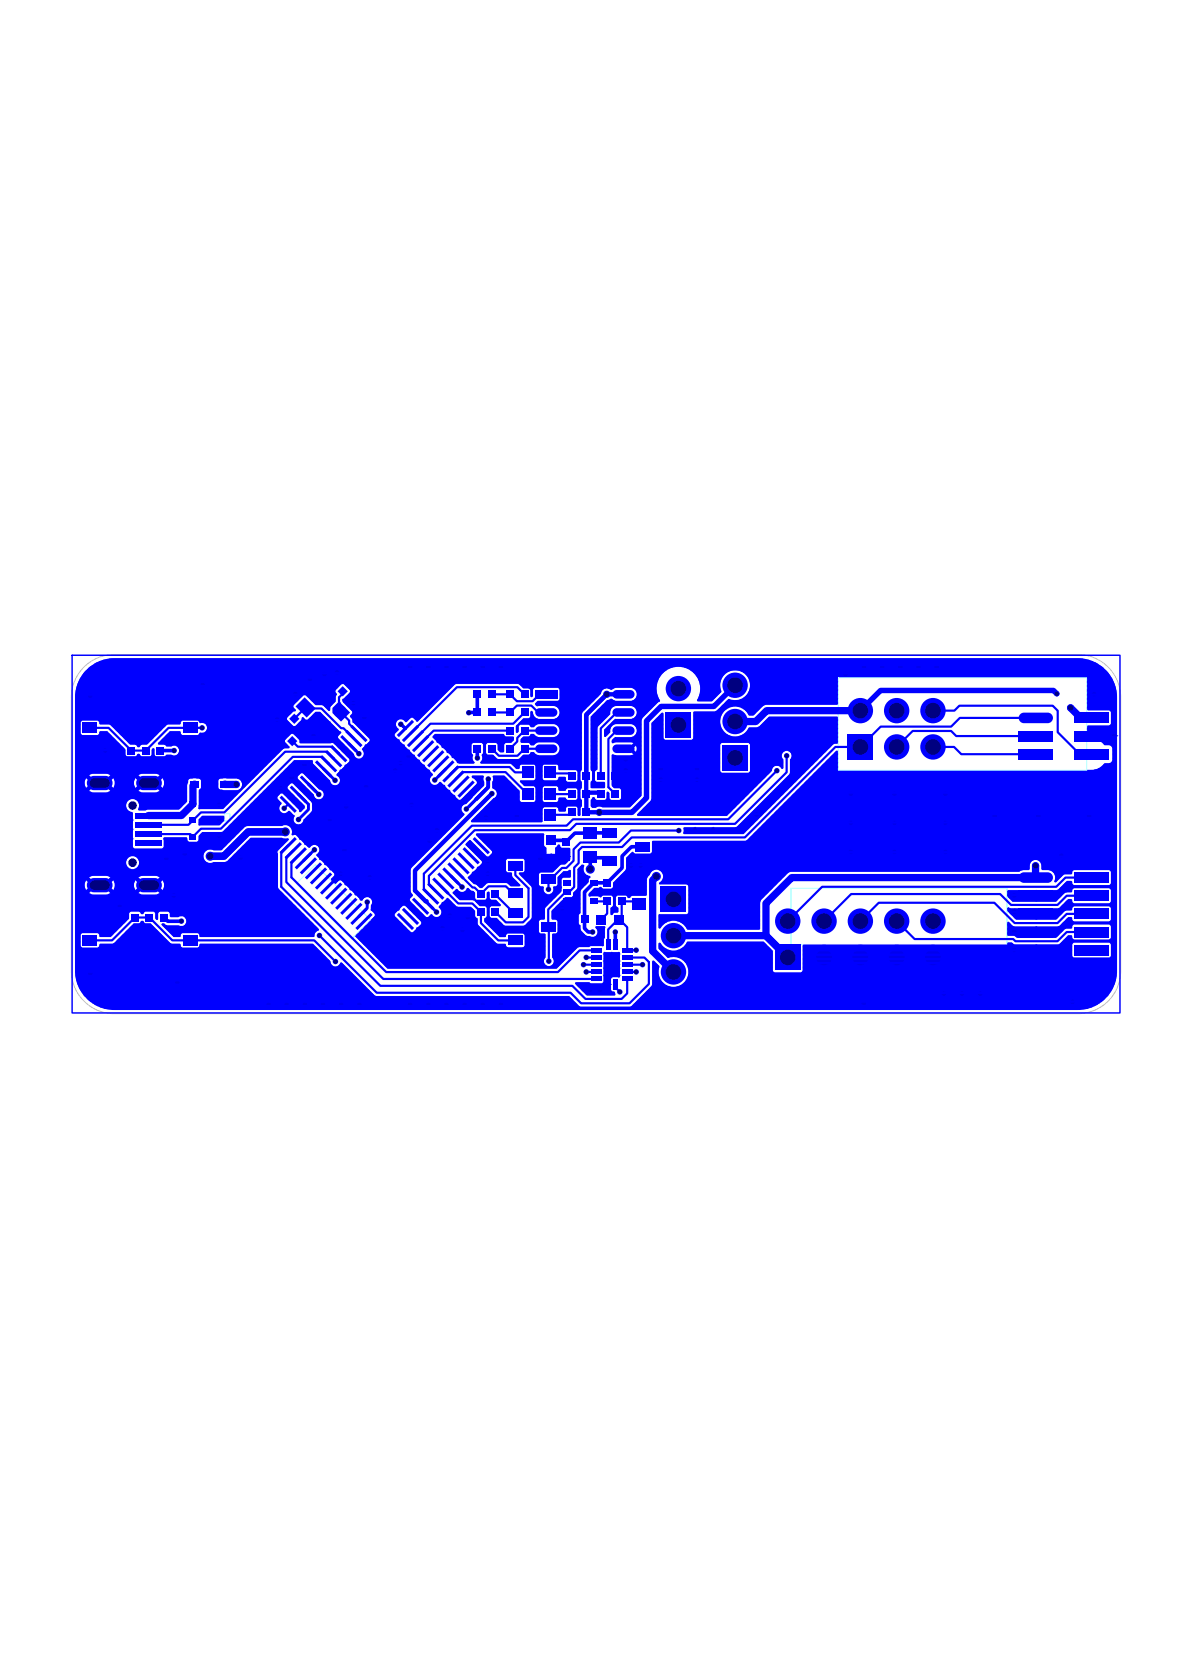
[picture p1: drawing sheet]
<svg xmlns="http://www.w3.org/2000/svg" width="210mm" height="297mm" viewBox="0 0 210 297" stroke-linecap="round" stroke-linejoin="round" font-family="sans-serif">
<path d="M15.3 118.4a7.6 7.6 0 0 1 5-1.9h171.4a7.6 7.6 0 0 1 7.7 7.6v48.7a7.6 7.6 0 0 1-7.7 7.6h-171.4a7.6 7.6 0 0 1-7.6-7.6v-48.7a7.6 7.6 0 0 1 2.6-5.7z" fill="none" stroke="#c0c0c0" stroke-width=".18"/>
<path d="M92 128.9l-.3 .4 .1 1 .1 .2 .4-.3v-.8a.27 .27 0 0 0 .1-.4 .27 .27 0 0 0-.4-.1zM107.4 169.5l-.1 5.3-.3 .2h-1.8l-.4-.2h-2.3l-.2 .3 2.1 2.1h4.9a.45 .45 0 0 0 .1-.5 .45 .45 0 0 0-.5-.3l-.2-.3v-2l.4-.2h.7a.39 .39 0 0 0 .5-.1 .39 .39 0 0 0 0-.5v-3.6a.31 .31 0 0 0-.1-.3 .31 .31 0 0 0-.4 .1zM35.4 145.8l-.1 .7a.29 .29 0 0 0 0 .4 .29 .29 0 0 0 .4 0h3.3l.9-.9v-.6l-.2-.2h-3.6zM15.1 119.5a7 7 0 0 0-1.8 4.6v48.7a7 7 0 0 0 7 7h171.4a7 7 0 0 0 7-7v-48.7a7 7 0 0 0-7-7h-171.4a7 7 0 0 0-5.2 2.4zM15.5 138.2l.4-.3a5.8 5.8 0 0 1 3.3-.1 1.66 1.66 0 0 1 1.2 1.8 1.66 1.66 0 0 1-1.6 1.4h-2.1a1.66 1.66 0 0 1-1.5-1 1.66 1.66 0 0 1 .3-1.8zM15.5 156.4l.4-.3a5.8 5.8 0 0 1 3.3-.2 1.66 1.66 0 0 1 1.2 1.9 1.66 1.66 0 0 1-1.6 1.4h-2.1a1.66 1.66 0 0 1-1.5-1 1.66 1.66 0 0 1 .3-1.8zM24.3 138.2l.4-.3a5.8 5.8 0 0 1 3.3-.1 1.66 1.66 0 0 1 1.2 1.8 1.66 1.66 0 0 1-1.7 1.4h-2a1.66 1.66 0 0 1-1.5-1 1.66 1.66 0 0 1 .3-1.8zM14.4 128.5l.3-.2h2.6a.54 .54 0 0 1 .4 .6l1.9 .1 3.5 3.5h.9l.3 .2a.35 .35 0 0 0 .3 .3 .35 .35 0 0 0 .4-.3l.3-.2h.9l3.5-3.5h2.2l.2-.2a.41 .41 0 0 1 .4-.5h2.6l.3 .1 .1 .2a1.22 1.22 0 0 1 1.3 .9 .98 .98 0 0 1-1.3 .9l-.1 .3-.3 .1h-2.6a.54 .54 0 0 1-.4-.6l-1.9-.1-2.1 2.2 .1 .2h1l.5 .4h.7a.9 .9 0 0 1 1.2 .1 .9 .9 0 0 1 0 1.2 .9 .9 0 0 1-1.2 .1h-.7l-.5 .3h-1.5l-.2-.4v-1h-.3l-.2 .2v.8l-.2 .4h-1.5l-.3-.1a.35 .35 0 0 0-.4-.3 .35 .35 0 0 0-.3 .3l-.3 .1h-1.5l-.2-.4v-.9l-3.2-3.1-1.2-.1-.2 .2a.41 .41 0 0 1-.4 .5h-2.8l-.2-.4zM22.4 153.5a1.15 1.15 0 0 1 2.3 0 1.15 1.15 0 0 1-2.3 0zM24.3 156.4l.4-.3a5.8 5.8 0 0 1 3.3-.2 1.66 1.66 0 0 1 1.2 1.9 1.66 1.66 0 0 1-1.7 1.4h-2a1.66 1.66 0 0 1-1.5-1 1.66 1.66 0 0 1 .3-1.8zM39 138.6l.8-.1 2.2 .1a1.03 1.03 0 0 1 1.1 1 1.03 1.03 0 0 1-1.1 1h-2l-.6-.1a.44 .44 0 0 1-.6-.4v-1.1zM53.9 123.8l.4-.1 .2 .1 1.6 1.7 1.4 .1 1 .9h.2l.2-.8 .8-.9a1.15 1.15 0 0 1 .2-1.1v-.2l-.2-.3v-.3l1-1.1 .4-.1 1 1.1 .2 .2-.2 .3-.9 .9a.46 .46 0 0 0-.3 .4 .46 .46 0 0 0 .2 .4l1.5 1.7v.3l-.4 .5a1.33 1.33 0 0 1 .5 1.1l3 3v.4l-.8 .5-.5 .8a1.4 1.4 0 0 1 .1 1.4 .92 .92 0 0 1-1 .2 .92 .92 0 0 1-.6-.8l-2.7-2.8v-.3l.5-.5v-.3l-.4-.2-3.3-3.3h-.9l-1.4 1.4h-.3l-.4-.4a.3 .3 0 0 0-.4 .4l-1 1-.2 .1-.3-.1-.9-.9-.1-.3 .1-.2 .9-1 .5-.2v-.2l-.4-.4v-.3zM22.9 142.4a1.17 1.17 0 0 1 1.5 .2 1.17 1.17 0 0 1 .2 1.4l.2 .2 1.6-.1h5.4l1.5-1.4v-2.9l.1-.5a.6 .6 0 0 1 .2-.6 .6 .6 0 0 1 .7-.1h1.1l.3 .2v.2v1.3l-.3 .4-.1 2.9a.29 .29 0 0 0 0 .4 .29 .29 0 0 0 .4 0l4-.1 10.6-10.5 .3-.2 .9-.1v-.2l-.8-1 .1-.3 1.1-1 .4 .1 .9 .9v.5l.3 .2 5.6-.1 .3 .1 2.7 2.7 .1 .3-.1 .3-.8 .5-.5 .8-.4 .1-.6 .8 .1 .2a.9 .9 0 0 1 .2 1.6 .9 .9 0 0 1-1.4-.7l-3-2.9-.1-.7h-3.3l-12.6 12.6-.4 .2h-3.3l-.7 .6v.7l-.2 .4h-1.4a.57 .57 0 0 1-.4-.7h-4.1l-.2 .2 .1 1.3v.2l-.4 .2h-4.8l-.3-.4 .1-4.6-.1-1.4a1.2 1.2 0 0 1-1.1-.9 1.2 1.2 0 0 1 .4-1.3zM53.1 138.1l.5-.5h.3l2.8 2.8a.92 .92 0 0 1 .9 1 .92 .92 0 0 1-.9 .9 .92 .92 0 0 1-.9-.9l-2.7-2.7-.2-.3zM49.8 141.3l.3-.1 .3 .1 2.7 2.7 .1 .3a.21 .21 0 0 0 .1 .2 .21 .21 0 0 0 .2 0l.7-.6a.47 .47 0 0 0-.2-.7l-2.8-2.9v-.3l.6-.6 .4 .1 3.3 3.5-.1 1.4-1.4 1.4a.91 .91 0 0 1-1.2 .9 .91 .91 0 0 1-.4-1.5l-1-.9a.94 .94 0 0 1-1.5 .2 .94 .94 0 0 1 .2-1.5l-.8-1zM71.6 161.3l.3-.1 .2 .1 2.8 2.8-.1 .4-.7 .6-.1 .2a.96 .96 0 0 1-.8 .6l-3-2.9 .1-.4 .7-.6zM96.7 136.1h2.2l.4 .1 .2 .9h2.8l.4 .2v1.4l-.2 .4h-1.4l-.4-.2a.6 .6 0 0 0-.2-.7h-1l-.1 .1-.1 .4-.4 .2-2.1-.1-.3-.3v-2.1zM96.6 140.1l.3-.2h2a.46 .46 0 0 1 .4 .6l.2 .3h1l.4-.5h1.4l.2 .1 .2 .3v1.3l-.2 .3-1.4 .1-.6-.5h-1l-.2 .2a.46 .46 0 0 1-.4 .6h-2l-.3-.2zM128.2 132.4l.3-.2 4.7 .1 .2 .3v4.7l-.4 .2h-4.7l-.2-.4zM14.4 166.3l.3-.2h2.6l.3 .2 .2 .5h1.9l3.2-3.2 .1-1.1 .4-.2h1.4l.4 .4h.3l.1-.3 .3-.1h1.5l.2 .3v.9l.3 .2 .2-.2 .1-1 .3-.2h1.5l.1 .2 .2 .7 .1 .1 1.3-.1a.89 .89 0 0 1 1.2 .2 .89 .89 0 0 1 0 1.1 .89 .89 0 0 1-1.2 .2h-1.9l-.7-.4-.3 .1-.1 .1 2.2 2.3h1l.2-.2a.41 .41 0 0 1 .4-.5h2.6l.3 .2 .1 .3 .2 .2h20l.3-.2a.94 .94 0 0 1 .7-1v-.3l-7.2-7.3-.1-6.5 1.9-2v-.3l-1.2-.1h-5.5l-4.3 4.2-.5 .1h-1.8a1.21 1.21 0 0 1-1.8-1 1.21 1.21 0 0 1 1.8-1l1.4-.1 4-4 .5-.2 6.2-.1a1.28 1.28 0 0 1 1.5 .2 1.28 1.28 0 0 1 .3 1.4l.8 .1 .5 .7 .8 .6 .1 .3 .8 .6h.2a.89 .89 0 0 1 1.5-.3 .89 .89 0 0 1-.3 1.5v.2l.5 .7 .4 .2 .5 .7 .4 .2 .5 .7 .4 .2 .5 .5v.3l-.7 .7 .1 .2 .7 .6 .8-.6a1.18 1.18 0 0 1 .9 .8l.4 .2 .5 .7 .4 .2 .5 .7 .8 .6a.4 .4 0 0 0 .2 .3 .4 .4 0 0 0 .4 0 .89 .89 0 0 1 1.3-.3 .89 .89 0 0 1 .2 1.3v.8l.6 .6v.4l-3.4 3.4v.3l5.8 5.7h29.9l3.9-3.8h2l.4-.2h2.1l.1-1.1 .2-.4v-2h-1.6l-.1 .2a.9 .9 0 0 1 .2 1.3 .9 .9 0 0 1-1.3 .2l-.5-.1-.9-.9-.2-.9-.3-.4v-1.3l.4-.6v-3.8l1.4-1.6v-.5l.3-.3v-.3a1.28 1.28 0 0 1-1.1-1.8 .33 .33 0 0 0-.2-.2 .33 .33 0 0 0-.4 .1l-.6 .6v3.4l-.7 .9-.1 .6-.3 .2h-1.1l-2.4 2.4 .1 1.5 .8 .1 .2 .4-.1 1.8-.1 .2-.7 .1-.1 .1v4a.91 .91 0 0 1 .1 1.4 .91 .91 0 0 1-1.3 0 .91 .91 0 0 1 0-1.4v-4l-.2-.2h-.6l-.3-.2v-2l.3-.2 .7-.1 .1-2 2.8-2.9 .2-.8-.1-1.5 .4-.2h1.2v-1.3l-.2-.1-.4 .2-.7 .1-1 1-.1 1.4-.7 .3v.2a.88 .88 0 0 1-.9 1.1 .88 .88 0 0 1-.7-1.2l-.1-.1-.6-.1-.2-.2v-2l.3-.2h2.1l1.4-1.3 .9-.2 .8-.8v-2l-1.6-.2-.2-.5h-.2l-.6 .5v1.2h-1.6v-1.1l-.4-.5v-1.9l-.2-.2-11.9 .1v.3l2.7 2.7 .1 .4a.96 .96 0 0 1-.8 .6l-3-2.9-.3 .1-.6 .6 .1 .3 2.8 2.8-.1 .4-.7 .6-.2 .3-.7 .6-.2 .3-.6 .6 .1 .2 1.1 1.1a1.12 1.12 0 0 1 .9 .6h.5l.7-.7 .4-.1h3.1h.3l.5 .5h1.7v-.3l-1.3-1.4-.2-.7h-.6l-.3-.2-.1-1.9 .2-.3 .2-.1 2.7 .1 .2 .3v1.9l-.4 .2h-.4l-.2 .2 2.3 2.4-.1 5.6-1.3 1.2h-3.4l-1.5-1.3h-.8l-.3-.2v-1.7l.3-.2h1.3a.22 .22 0 0 0 .3-.1 .22 .22 0 0 0-.1-.3l-.8-.8h-.7l-.3-.2-.1-1-.1-.2-.4 .2v.8l-.2 .4h-1.7v.1l-.2-.2h.1l-.1-1.2-1.2-.8-.2 .1a.97 .97 0 0 1-.9 .6 .97 .97 0 0 1-.9-.5l-.8 .6v.2l1.3 1.2 2.6 .1v-.1l.9 1.1h.9l.3 .2 .1 1.5-.2 .3-.2 .1-.1 .6 2.7 2.7 1 .1 .2-.1 .1-.3 .3-.2h2.7l.2 .3v1.9l-.4 .2h-2.5l-.3-.1-.1-.5h-.2l-1.4-.1-3.4-3.3v-1.1l-.5-.5v-.9l-.7-.7h-2.4l-1.8-1.6-.6 .6-.4 .2-.6 .7 .1 .2a.92 .92 0 0 1 .1 1.5 .92 .92 0 0 1-1.4-.3l-.7 .5h-.3l-2.9-2.9v-.3l.6-.7-.5-.8 .1-3.8 .2-.3 9.3-9.3-.1-.4a.91 .91 0 0 1-.4-.9 .91 .91 0 0 1 .9-.7l3.1-3.3-.1-1.7h-2v.4l.7 .5 .1 .4-3 3-.3-.1-.6-.8-.7-.5-.2-.4-.7-.5-.2-.4-.8-.6a.91 .91 0 0 1-1.3 .5 .91 .91 0 0 1-.3-1.3l.3-.4-.6-.9-.3-.1-.6-.8-.3-.1-.6-.8-.7-.5-.2-.4-.3-.1-.6-.8-.3-.1-.6-.8-.7-.5-.2-.4-.7-.5-.1-.4 .7-.7v-.3a.92 .92 0 0 1-.2-1.5 .92 .92 0 0 1 1.5 .3l1.1-.8 .3 .1 .5 .6h.3l6.5-6.5 .4-.2h10.9l.9 .8 1 .1 .2 .3v1l.3 .2 .2-.2v-1.1l.2-.3 4.1-.1 .2 .1 .2 .3v1.5l-.2 .4h-3.6l-.6 .6 .4 .4h2.9a1.15 1.15 0 0 1 1.1 1.1 1.15 1.15 0 0 1-1.1 1.2l-2.8-.1a1.6 1.6 0 0 1-.8-1.2l-.2-.2-.2 .1-.1 .8-.2 .4h-1l-1 1.1 .2 .2 1.8-.1a.6 .6 0 0 0 .5 .5 .6 .6 0 0 0 .6-.3l.8-.3h2.4a1.15 1.15 0 0 1 1.1 1.1 1.15 1.15 0 0 1-1.1 1.2h-2.4l-.8-.3a.6 .6 0 0 0-.6-.3 .6 .6 0 0 0-.5 .4l-1 .1-.5 .5v.4l.2 .2 1.3 .1a.6 .6 0 0 0 .5 .4 .6 .6 0 0 0 .6-.3l.8-.3h2.4a1.15 1.15 0 0 1 1.1 1.2 1.15 1.15 0 0 1-1.1 1.1h-2.4l-.8-.3a.6 .6 0 0 0-.6-.3 .6 .6 0 0 0-.5 .5h-1l-.9 .8h-3.5l-.3-.1-.7-.7-1.1-.1-.1-.3v-1.3l.1-.3h1.7l.2 .3 .1 .9 .4 .4h.5l.2-.2v-1.3l.4-.2h.8l.5-.5v-.6l-1.5-.1-.4-.4h-12l-.6 .5v.2l.6 .5 .2 .4 .4 .1 .5 .8 .7 .5 .2 .4 .3 .1 .6 .8 .7 .5 .2 .4 .4 .1h2.5h.2v-.3a1.19 1.19 0 0 1-.3-1.3l-.2-.4v-1.5l.4-.2h1.3l.1 .1 .2 .3v1.3l-.2 .5a1.08 1.08 0 0 1-.3 1.3l.2 .2 5.2 .1 1 .9h.4l.2-.2a.46 .46 0 0 1 .4-.6h2.1l.3 .1v2.5l-.3 .2-2.3-.1-.1 .2 .8 .9h1.6l.3 .2 .1 2.2-.2 .4h-2.5l-.2-.4v-1.5l-2.7-2.8-2 .1-.1 2.1 .1 .2a.89 .89 0 0 1 .7 .8 .89 .89 0 0 1-.7 .9l-3.9 3.9v.3l12.5 .1 .2-.2v-2.1l.2-.4h2.2l.4 .2 .1 .5h1.1a.6 .6 0 0 0 .2-.7l.4-.2 1.5 .1 .2 .3v1.3a.28 .28 0 0 0 .5-.2v-1.1l.2-.5v-.9l-.3-.5v-1.3l.3-.5v-1l-.3-.5v-1.2l.3-.5v-10l.2-.3 3.1-3.1a1.17 1.17 0 0 1 2-.8l.9-.4h2.4a1.15 1.15 0 0 1 1.2 1.2 1.15 1.15 0 0 1-1.2 1.1h-2.4l-1.1-.3-.7 .3-2.8 2.8v9.5l.2 .5v1.2l-.2 .5v.9l.2 .2h2.1l.2-.2v-.9l-1.4-.1h-.2l-.2-.4 .1-1.4 .4-.4v-7.3l.2-.4 2.1-2.1a1.3 1.3 0 0 1 1.1-1.4h2.8a1.15 1.15 0 0 1 .8 1.3 1.15 1.15 0 0 1-1.2 1h-2.8l-1.8 1.9v1.2h.3l.8-.8a1.17 1.17 0 0 1 1.1-1.4h2.8a1.15 1.15 0 0 1 .8 1.3 1.15 1.15 0 0 1-1.2 1h-2.7l-.6 .6v.4l.2 .1 .7-.2 2.8 .1a1.15 1.15 0 0 1 .8 1.2 1.15 1.15 0 0 1-1.2 1h-2.4l-.7-.2-.2 .2v5.5l.4 .4h.9l.3 .2v1.7l-.3 .2-1.5-.1-.2-.3v-.9l-.4-.2-.1 .2v.9l-.2 .3-1.5 .1-.3-.2-.1-.3h-.4l-.3 .6v.9l.2 .4h.6l.6-.2 .7 .1h4.9l2-2.1 .1-13.5 .2-.4 3-3a3.9 3.9 0 0 1 3.2-6 3.9 3.9 0 0 1 3.4 5.9l.2 .3 2.4-.1 1.7-1.7a2.67 2.67 0 0 1 2.1-3.8 2.67 2.67 0 0 1 3 3.1 2.67 2.67 0 0 1-3.8 2l-2 1.9-.4 .3-3.8 .1-.1 4.6-.2 .3-4.7 .1-.3-.1-.1-.3v-4.3l-.1-.2-.2 .1-1.8 1.7-.1 13.6-.2 .4-2.2 2.3v.3h15.9l8-7.9a.94 .94 0 0 1 .7-1 .94 .94 0 0 1 1.1 .5l.3-.1v-1.5a.91 .91 0 0 1-.1-1.3 .91 .91 0 0 1 1.3 0 .91 .91 0 0 1-.1 1.3v2.2l-.2 .5-9.3 9.2-9.2 .1-.3 .2 .1 1h10.7l15.9-15.9 .8-.2 .1-.2v-4.4l-.2-.2h-12l-1.7 1.6a1.95 1.95 0 0 1-1.9 .3l-.2 .2a2.66 2.66 0 0 1-4 .8 2.66 2.66 0 0 1 .1-4.2 2.66 2.66 0 0 1 4 1.2h.8l1.7-1.7 .7-.3h12.6l.1-4.8h44.2l.1 5.8h3.8l.4 .2v.2v1.9l-.2 .3-4 .2v2.2a3.6 3.6 0 0 1 3.2 1.2l.9 .1 .3 .3 .1 2.2a.65 .65 0 0 1-.7 .6h-.7a3.2 3.2 0 0 1-3.1 1.2l-44.3 .1v-3.3l-.3-.2-16 15.9-16.6 .1-.2 .2v1.7l-.2 .4h-2.8l-.5-.3-.1 .1-1 1-.1 2.1-2.2 2.2-.1 1-.3 .2-1.5-.1a.49 .49 0 0 0-.8-.1l-.7 .1-1 .9v.5l.2 .1 1.5-.1 .5 .2 .5-.3h1.4l.2 .4v1.3l-.4 .5v1.1l.2 .2 .4-.4h.6l.2-.3v-.7l-.3-.1-.1-.3v-1.3l.1-.4h1.5l.3 .1 .2 .3h.2l.6-.4h2.5l.1-3 .5-.7a1.21 1.21 0 0 1 2-.6 1.21 1.21 0 0 1-.4 2l.2 .3h4.7l.2 .1 .1 .3v4.7l-.3 .2h-4.9l-.1 2.4 .3 .2a2.72 2.72 0 0 1 2.5-1.4 2.72 2.72 0 0 1 2.4 1.6l12.9-.1v-4.6l.2-.5 4.7-4.8 .5-.3h40.6l.7-.3 1.2-.1 .1-.7a1.03 1.03 0 0 1 1-1 1.03 1.03 0 0 1 1 1l.1 .7 1.1 .1a1.51 1.51 0 0 1 1.2 2.1h.3l1.3-1.3 1.3-.1 .2-.2a.42 .42 0 0 1 .4-.5h6.3l.2 .3v2.1l-.4 .2h-6.1l-.3-.2-.1-.5h-.8l-1.9 1.6h-8.7l-.2 .2v.9l1 1h7.7l1.7-1.6 1.2-.1 .1-.5 .3-.2h6.1l.4 .2v2.1v.2l-.4 .1h-6.1l-.3-.2-.1-.4-.6-.1-1.8 1.6h-8.5l-.4-.2-.3 .2 .1 .6 1.5 1.5h7.1l1.7-1.6 1.2-.1 .1-.5 .3-.2h6.1l.4 .2v2.1l-.2 .3-6.3 .1a.56 .56 0 0 1-.4-.7l-.7-.1-1.5 1.5-.4 .2h-7.6l-.3-.1-.7-.7-.2-.1-.2 .2v2.1l.2 .2 1.1 .1 .5 .3h6.9l1.7-1.5 1.2-.2 .1-.5 .3-.2h6.1l.4 .2v2.1l-.2 .4h-6.3a.56 .56 0 0 1-.4-.7h-.7l-1.5 1.4-.4 .2h-7.5l-.7-.4-.7 .1-.1 .3h-36.1l-.2 .2v4.4l-.2 .3h-.2h-4.5l-.3-.1-.1-.2v-3.5l-1.7-1.6h-13.5a2.72 2.72 0 0 1-2.4 1.6 2.72 2.72 0 0 1-2.5-1.4l-.3 .2v.8l1.7 1.7a2.67 2.67 0 0 1 3.6 2.2 2.67 2.67 0 0 1-3 2.9 2.67 2.67 0 0 1-2.1-3.6l-.9-1a.22 .22 0 0 0-.3 0 .22 .22 0 0 0-.1 .2l-.1 4.2-3.5 3.6-.4 .1h-8.8l-2-1.8-34.3-.1-6.1-5.9h-.2a.97 .97 0 0 1-.8 .7 .97 .97 0 0 1-.9-.5l-.2-.5-3.1-3.1h-19.9l-.2 .1-.1 .4-.3 .2h-2.7l-.5-.7h-1.5l-3.5-3.5-1.1-.1-.4-.4h-.3l-.3 .4-1.1 .1-3.5 3.5h-2.3l-.2 .2a.41 .41 0 0 1-.4 .5h-2.8l-.2-.4zM190.9 167.8h6.5l.2 .4v2l-.4 .2h-6.2l-.3-.4v-1.8z" fill="#00f"/>
<g fill="none" stroke="#00f" stroke-width=".18">
<path d="M117 138.7h.1M117.5 137.3h.1M117.5 139.2h.1M117.5 138.3h.1M118 136.8h.1M118 138.7h.1M50 140.8h.1M123.1 147.7h.1M123.6 148.2h.1M123.6 147.3h.1M124.1 147.7h.1M126.3 147.7h.1"/>
<path d="M126.8 148.2h.1M126.8 147.3h.1M127.3 147.7h.1M134.6 145.5h.1M150.9 151.6h.1M150.9 146.5h.1M151.4 151.1h.1M151.4 146.9h.1M151.4 146h.1M151.8 151.6h.1M151.8 146.5h.1M158.6 146.5h.1"/>
<path d="M158.6 151.6h.1M159.1 146.9h.1M159.1 146h.1M159.1 151.1h.1M159.6 146.5h.1M159.6 151.6h.1M167.7 151.6h.1M167.7 146.5h.1M168.1 151.1h.1M168.1 146.9h.1M168.1 146h.1M168.6 151.6h.1"/>
<path d="M168.6 146.5h.1"/>
</g>
<path d="M12.8 116.6h186.4v63.7h-186.4z" fill="none" stroke="#00f" stroke-width=".26"/>
<path d="M149.1 120.6h44.2v16.5h-44.2zM140.7 158.1h38.4v10h-38.4z" fill="none" stroke="#9bffff" stroke-width=".18"/>
<g fill="none" stroke="#00f" stroke-width=".39">
<path d="M81.1 138.6h.1M87.5 126.8h3.2M87.5 123.6h3.2M97.9 137.5v.2h3.8v.4M110.9 130h-1.2l-1.5 1.5v8.6M110.9 126.8h-1.2l-2.8 2.8v8.5M138.2 137.2l-8.7 8.6h-27.6l-1.1 1.1h-16.8l-8.6 8.6M139.9 134.5v2.9l-9.2 9.2h-28.2l-1.1 1.1h-17l-8.1 8.2M153 132.9h-4.4l-16.1 16.1h-20.1l-1.7 1.7h-7.2l-.6 .7v2.2l-.8 .8v3.5l-1 1-.2-.1M166 126.5h3.8l.9-.9h16.6l.9 .9v3.8l3.9 3.9h2.1M26.4 148.4h7.5l.4 .5M34.3 146l-.8 .8h-7.1"/>
<path d="M50 157.8l17.7 17.7h34.1l2.3 2.3h6.5l1-1v-2.6M50.9 152.6v4.4l17.3 17.2h37.9M51.8 156.1l16.9 16.9h30.6l3.8-3.9h3M88.1 159.1v.1M97.9 141.3h3.8M101.7 144.6v.4l-3.8 .1M120.8 147.8h-8.6l-2.1 2.1h-6.9l-1.2 1.3v2l-1.2 1.3h-.8l-2.1 2h-.4M194.2 159.4h-4.4l-1.7 1.7h-8.3l-1.9-2h-26.5l-4.8 4.8M194.2 156.2h-4.7l-1.6 1.6h-41.7l-6.1 6.1M56.8 166.5l10.2 10.2h34.5l1.9 1.9h8.6l3.4-3.5v-3.9M107 163.6h.1M108 160.4v2.2l-1 1"/>
<path d="M110.2 163.6h-.2l-1.8 1.8v2.8M114.3 160.4l-.6 .5M159.5 163.9l3.2 3.2h17.5l.4 .4h7.5l1.7-1.6h4.4M194.2 162.6h-4.4l-1.7 1.7h-7.6l-3.6-3.6h-20.6l-3.3 3.2"/>
</g>
<path d="M130.8 122l-3.8 3.7h-9.4l-2.6 2.6v13.7l-2.6 2.6h-5.8M188 123.5l-.6-.6h-30.8l-3.6 3.6" fill="none" stroke="#00f" stroke-width=".97"/>
<path d="M107.9 123.6l-3.6 3.6v17.4h2.3" fill="none" stroke="#00f" stroke-width=".78"/>
<path d="M84.9 126.8h-1.5M105.7 157.1l-1.7 1.7v6.4l.6 .7h.8M114.3 150.7h-2l-1.6 1.7v2.1l-2.7 2.6" fill="none" stroke="#00f" stroke-width=".65"/>
<path d="M79.3 136.8l-2 2M53.1 141.3l1.8 1.8M55.9 151.2l-1.9 2M80.2 155.9l2 2" fill="none" stroke="#00f" stroke-width=".52"/>
<path d="M34.3 143.1l-2 2h-5.9M184.3 156.2h-43.5l-4.5 4.6v5.7" fill="none" stroke="#00f" stroke-width="1.3"/>
<g fill="#00f">
<circle cx="105.4" cy="165.9" r=".48"/>
<circle cx="109.4" cy="165.9" r=".48"/>
<circle cx="120.8" cy="147.8" r=".48"/>
</g>
<circle cx="120.8" cy="147.8" r=".39" fill="#000080"/>
<circle cx="123.6" cy="147.7" r=".48" fill="#00f"/>
<circle cx="123.6" cy="147.7" r=".39" fill="#000080"/>
<circle cx="126.8" cy="147.7" r=".48" fill="#00f"/>
<circle cx="126.8" cy="147.7" r=".39" fill="#000080"/>
<circle cx="151.4" cy="151.6" r=".48" fill="#00f"/>
<circle cx="151.4" cy="151.6" r=".39" fill="#000080"/>
<circle cx="151.4" cy="146.5" r=".48" fill="#00f"/>
<circle cx="151.4" cy="146.5" r=".39" fill="#000080"/>
<circle cx="159.1" cy="146.5" r=".48" fill="#00f"/>
<circle cx="159.1" cy="146.5" r=".39" fill="#000080"/>
<circle cx="159.1" cy="151.6" r=".48" fill="#00f"/>
<circle cx="159.1" cy="151.6" r=".39" fill="#000080"/>
<circle cx="168.1" cy="151.6" r=".48" fill="#00f"/>
<circle cx="168.1" cy="151.6" r=".39" fill="#000080"/>
<circle cx="168.1" cy="146.5" r=".48" fill="#00f"/>
<circle cx="168.1" cy="146.5" r=".39" fill="#000080"/>
<circle cx="106.6" cy="144.6" r=".65" fill="#00f"/>
<circle cx="106.6" cy="144.6" r=".48" fill="#000080"/>
<g fill="#00f">
<circle cx="134.6" cy="145" r=".48"/>
<circle cx="71.3" cy="128.9" r=".48"/>
<circle cx="117.5" cy="138.7" r=".48"/>
</g>
<circle cx="117.5" cy="138.7" r=".39" fill="#000080"/>
<circle cx="117.5" cy="136.8" r=".48" fill="#00f"/>
<circle cx="117.5" cy="136.8" r=".39" fill="#000080"/>
<g fill="#00f">
<path d="M108.8 140.7h1.3v1.3h-1.3z"/>
<path d="M106.2 140.7h1.3v1.3h-1.3z"/>
<path d="M23.4 162.6h1.2v1.3h-1.2z"/>
<path d="M97.2 148.8h1.6v1.6h-1.6z"/>
<path d="M52.4 127l.9 .9-.9 .9-1-.9z"/>
<path d="M22.7 132.9h1.3v1.3h-1.3z"/>
<path d="M39.2 139h1.5v1.1h-1.5z"/>
<path d="M33.9 139h1.5v1.1h-1.5z"/>
<path d="M33.7 142.6h1.2v1h-1.2z"/>
<path d="M33.7 145.5h1.2v1h-1.2z"/>
<path d="M33.7 148.4h1.2v1h-1.2z"/>
<path d="M96.9 144.1h2v2h-2z"/>
<path d="M96.9 140.3h2v2h-2z"/>
<path d="M92.8 140.3h2.1v2h-2.1z"/>
<path d="M96.9 136.4h2v2.1h-2z"/>
<path d="M92.8 136.4h2.1v2.1h-2.1z"/>
<path d="M191.1 158.5h6.1v1.9h-6.1z"/>
<path d="M128.5 132.6h4.5v4.5h-4.5z"/>
</g>
<circle cx="130.8" cy="134.9" r="1.39" fill="#000080"/>
<g fill="#00f">
<path d="M90.4 161.6h2.5v1.7h-2.5z"/>
<path d="M90.4 166.5h2.5v1.7h-2.5z"/>
<path d="M96.2 164.1h2.6v1.6h-2.6z"/>
<path d="M90.4 153.2h2.5v1.7h-2.5z"/>
<path d="M96.2 155.7h2.6v1.6h-2.6z"/>
<path d="M103.7 143.9h1.2v1.3h-1.2z"/>
<path d="M101.1 143.9h1.3v1.3h-1.3z"/>
<path d="M101.1 140.7h1.2v1.3h-1.2z"/>
<path d="M103.6 140.7h1.3v1.3h-1.3z"/>
<path d="M101.1 137.5h1.2v1.2h-1.2z"/>
<path d="M103.6 137.5h1.3v1.2h-1.3z"/>
<path d="M84.9 161.7h1.3v1.3h-1.3z"/>
<path d="M87.5 161.7h1.3v1.3h-1.3z"/>
<path d="M86.8 122.9h1.3v1.3h-1.3z"/>
<path d="M84.3 122.9h1.3v1.3h-1.3z"/>
<path d="M86.8 126.2h1.3v1.2h-1.3z"/>
<path d="M84.3 126.2h1.3v1.2h-1.3z"/>
<path d="M86.8 132.6h1.3v1.3h-1.3z"/>
<path d="M84.3 132.6h1.3v1.3h-1.3z"/>
<path d="M106.2 137.5h1.3v1.2h-1.3z"/>
<path d="M90.1 132.6h1.3v1.3h-1.3z"/>
<path d="M92.7 132.6h1.2v1.3h-1.2z"/>
<path d="M51.1 131.9l.9-.9 .9 .9-.9 .9z"/>
<path d="M90.1 122.9h1.3v1.3h-1.3z"/>
<path d="M92.7 122.9h1.2v1.3h-1.2z"/>
<path d="M90.1 126.2h1.3v1.2h-1.3z"/>
<path d="M92.7 126.2h1.2v1.2h-1.2z"/>
<path d="M84.9 158.4h1.3v1.3h-1.3z"/>
<path d="M87.5 158.4h1.3v1.3h-1.3z"/>
<path d="M28.5 162.6h1.3v1.3h-1.3z"/>
<path d="M25.9 162.6h1.3v1.3h-1.3z"/>
<path d="M27.9 132.9h1.3v1.3h-1.3z"/>
<path d="M25.3 132.9h1.3v1.3h-1.3z"/>
<path d="M92.7 129.4h1.2v1.3h-1.2z"/>
<path d="M90.1 129.4h1.3v1.3h-1.3z"/>
<path d="M62.3 129.4l.4-.4 2.7 2.7-.4 .4z"/>
<path d="M61.8 129.9l2.7 2.7-.4 .4-2.7-2.7z"/>
<path d="M59.1 132.6l2.7 2.7-.4 .4-2.7-2.7z"/>
<path d="M58.2 133.5l2.7 2.7-.4 .4-2.7-2.7z"/>
<path d="M56.9 134.8l.4-.4 2.7 2.7-.4 .4z"/>
<path d="M51.9 139.8l2.7 2.7-.4 .4-2.7-2.7z"/>
<path d="M49.7 142l.4-.4 2.7 2.7-.4 .4z"/>
<path d="M49.7 151.7l2.7-2.7 .4 .3-2.7 2.7z"/>
<path d="M53.3 149.9l.4 .3-2.7 2.7-.4-.3z"/>
<path d="M55.1 151.7l.4 .3-2.7 2.7-.4-.3z"/>
<path d="M53.3 155.3l2.7-2.7 .4 .3-2.7 2.7z"/>
<path d="M56.9 153.5l.4 .3-2.7 2.7-.4-.3z"/>
<path d="M55.1 157.1l2.7-2.7 .4 .3-2.7 2.7z"/>
<path d="M56 158l2.7-2.7 .4 .3-2.7 2.7z"/>
<path d="M57.8 159.8l2.7-2.7 .4 .3-2.7 2.7z"/>
<path d="M58.7 160.7l2.7-2.7 .4 .3-2.7 2.7z"/>
<path d="M59.6 161.6l2.7-2.7 .4 .3-2.7 2.7z"/>
<path d="M63.2 159.8l.4 .3-2.7 2.7-.4-.3z"/>
<path d="M65 161.6l.4 .3-2.7 2.7-.4-.3z"/>
<path d="M63.2 165.2l2.7-2.7 .4 .3-2.7 2.7z"/>
<path d="M70.6 162.8l.4-.3 2.7 2.7-.4 .3z"/>
<path d="M71.5 161.9l.4-.3 2.7 2.7-.4 .3z"/>
<path d="M75.5 158l2.7 2.7-.4 .3-2.7-2.7z"/>
<path d="M76.4 157.1l2.7 2.7-.4 .3-2.7-2.7z"/>
<path d="M78.2 155.3l2.7 2.7-.4 .3-2.7-2.7z"/>
<path d="M78.7 154.7l.4-.3 2.7 2.7-.4 .3z"/>
<path d="M80 153.5l2.6 2.7-.3 .3-2.7-2.7z"/>
<path d="M80.5 152.9l.4-.3 2.6 2.7-.3 .3z"/>
<path d="M81.4 141.6l2.7-2.7 .3 .4-2.6 2.7z"/>
<path d="M80.5 140.7l2.7-2.7 .3 .4-2.6 2.7z"/>
<path d="M82.3 137.1l.3 .4-2.6 2.7-.4-.4z"/>
<path d="M80.5 135.3l.4 .4-2.7 2.7-.4-.4z"/>
<path d="M76.9 137.1l2.7-2.7 .4 .4-2.7 2.7z"/>
<path d="M78.7 133.5l.4 .4-2.7 2.7-.4-.4z"/>
<path d="M75.1 135.3l2.7-2.7 .4 .4-2.7 2.7z"/>
<path d="M74.2 134.4l2.7-2.7 .4 .4-2.7 2.7z"/>
<path d="M72.4 132.6l2.7-2.7 .4 .4-2.7 2.7z"/>
<path d="M70.6 130.8l2.7-2.7 .4 .4-2.7 2.7z"/>
<path d="M109.2 126.3l.5-.3h2.4a.76 .76 0 0 1 .8 .8 .76 .76 0 0 1-.8 .8h-2.4a.76 .76 0 0 1-.7-.5 .76 .76 0 0 1 .2-.8z"/>
<path d="M32.5 166.5h2.6v1.7h-2.6z"/>
<path d="M14.7 166.5h2.6v1.7h-2.6z"/>
<path d="M14.7 128.7h2.6v1.7h-2.6z"/>
<path d="M32.5 128.7h2.6v1.7h-2.6z"/>
<path d="M107.4 156.5h1.3v1.3h-1.3z"/>
<path d="M103.3 163h1.3v1.3h-1.3z"/>
<path d="M100 149.2h1.3v1.3h-1.3z"/>
<path d="M109.9 159.8h1.3v1.3h-1.3z"/>
<path d="M107.4 159.8h1.3v1.3h-1.3z"/>
<path d="M107.2 147.4h2.5v1.7h-2.5z"/>
<path d="M107.2 152.3h2.5v1.7h-2.5z"/>
<path d="M113 149.9h2.6v1.6h-2.6z"/>
<path d="M100.3 156.6h1.3v1h-1.3z"/>
<path d="M100.3 158.3h1.3v1h-1.3z"/>
<path d="M105.1 159.9h1.3v1h-1.3z"/>
<path d="M105.1 156.6h1.3v1h-1.3z"/>
<path d="M109.4 162.8h1.6v1.7h-1.6z"/>
<path d="M106.2 162.8h1.6v1.7h-1.6z"/>
<path d="M112.5 159.8h2.3v2.1h-2.3z"/>
<path d="M103.8 151.4h2.3v2.1h-2.3z"/>
<path d="M103.8 147.2h2.3v2.1h-2.3z"/>
<path d="M137.9 168.1h4.5v4.6h-4.5z"/>
</g>
<circle cx="140.1" cy="170.4" r="1.39" fill="#000080"/>
<circle cx="140.1" cy="163.9" r="2.26" fill="#00f"/>
<circle cx="140.1" cy="163.9" r="1.39" fill="#000080"/>
<circle cx="146.6" cy="163.9" r="2.26" fill="#00f"/>
<circle cx="146.6" cy="163.9" r="1.39" fill="#000080"/>
<circle cx="153" cy="163.9" r="2.26" fill="#00f"/>
<circle cx="153" cy="163.9" r="1.39" fill="#000080"/>
<circle cx="159.5" cy="163.9" r="2.26" fill="#00f"/>
<circle cx="159.5" cy="163.9" r="1.39" fill="#000080"/>
<circle cx="166" cy="163.9" r="2.26" fill="#00f"/>
<circle cx="166" cy="163.9" r="1.39" fill="#000080"/>
<path d="M150.8 130.7h4.5v4.5h-4.5z" fill="#00f"/>
<circle cx="153" cy="132.9" r="1.39" fill="#000080"/>
<circle cx="153" cy="126.5" r="2.26" fill="#00f"/>
<circle cx="153" cy="126.5" r="1.39" fill="#000080"/>
<circle cx="159.5" cy="132.9" r="2.26" fill="#00f"/>
<circle cx="159.5" cy="132.9" r="1.39" fill="#000080"/>
<circle cx="159.5" cy="126.5" r="2.26" fill="#00f"/>
<circle cx="159.5" cy="126.5" r="1.39" fill="#000080"/>
<circle cx="166" cy="132.9" r="2.26" fill="#00f"/>
<circle cx="166" cy="132.9" r="1.39" fill="#000080"/>
<circle cx="166" cy="126.5" r="2.26" fill="#00f"/>
<circle cx="166" cy="126.5" r="1.39" fill="#000080"/>
<g fill="#00f">
<path d="M181.5 127.1l.6-.3h4.3a.94 .94 0 0 1 .9 1 .94 .94 0 0 1-.9 .9h-4.3a.94 .94 0 0 1-.8-.6 .94 .94 0 0 1 .2-1z"/>
<path d="M181.2 130.1h6.1v1.8h-6.1z"/>
<path d="M181.2 133.3h6.1v1.9h-6.1z"/>
<circle cx="120.7" cy="122.6" r="2.26"/>
</g>
<circle cx="120.7" cy="122.6" r="1.39" fill="#000080"/>
<g fill="#00f">
<path d="M105.2 168.8h1.8v.7h-1.8z"/>
<path d="M105.2 170h1.8v.8h-1.8z"/>
<path d="M105.2 171.3h1.8v.8h-1.8z"/>
<path d="M105.2 172.6h1.8v.7h-1.8z"/>
<path d="M105.2 173.8h1.8v.8h-1.8z"/>
<path d="M110.7 173.8h1.8v.8h-1.8z"/>
<path d="M110.7 172.6h1.8v.7h-1.8z"/>
<path d="M110.7 171.3h1.8v.8h-1.8z"/>
<path d="M110.7 170h1.8v.8h-1.8z"/>
<path d="M110.7 168.8h1.8v.7h-1.8z"/>
<path d="M24 144.6h4.7v1.1h-4.7z"/>
<path d="M24 146.3h4.7v1h-4.7z"/>
<path d="M24 147.9h4.7v1.1h-4.7z"/>
</g>
<g fill="#000080">
<circle cx="23.6" cy="143.4" r=".76"/>
<circle cx="23.6" cy="153.5" r=".76"/>
</g>
<g fill="none" stroke="#00f" stroke-width=".26">
<path d="M14.9 119.9h102.8M15.1 119.6h102.8M15.3 119.4h102.9M15.6 119.2h102.9M15.8 118.9h103.1M16.1 118.7h103.4M16.4 118.5h179.2M16.8 118.3h178.5M17.2 118h177.6M17.7 117.8h176.6M18.4 117.6h175.3M19.5 117.3h173.1"/>
<path d="M121.8 118.7h74.1M122.4 118.9h73.8M130.8 119.2h65.7M131.9 119.4h64.8M132.3 119.6h64.6M132.6 119.9h64.5M13.5 137.5h32.5M13.5 137.3h32.7M13.5 137.1h32.9M13.5 136.9h33.1M13.5 136.6h33.4M13.5 136.4h33.6"/>
<path d="M13.5 136.2h33.8M13.5 135.9h34.1M13.5 135.7h34.3M13.5 135.5h34.5M13.5 135.2h34.8M13.5 135h35M13.5 134.8h35.2M13.5 128h37.4M13.5 127.8h37.4M13.5 127.6h37.6M13.5 127.3h37.8M13.5 127.1h38"/>
<path d="M13.5 126.9h38.3M13.5 126.6h38.5M13.5 125.7h38.6M13.5 125.9h38.6M13.5 125.5h38.6M13.5 126.2h38.8M13.5 125.2h38.8M13.5 126.4h39M13.5 125h39.1M13.5 124.8h39.3M13.5 124.5h39.5M13.5 124.3h39.8"/>
<path d="M13.5 124.1h40M13.5 123.8h40.2M13.5 123.6h40.6M13.5 123.4h46.1M13.5 123.1h46M13.6 122.9h45.9M13.6 122.7h46.1M13.7 122.4h46.2M13.7 122.2h46.4M13.8 122h46.6M13.9 121.7h46.7M14 121.5h102.8"/>
<path d="M14.1 121.3h102.8M14.2 121h102.8M14.3 120.8h102.8M14.5 120.6h102.7M14.6 120.3h102.7M14.8 120.1h102.7M28.3 132.2h22.4M28.4 137.8h17.3M28.6 132h22M28.7 138h16.8M28.8 131.7h21.8M28.9 138.2h16.4"/>
<path d="M29 131.5h21.7M29.1 138.5h4.6M29.2 138.7h4.2M29.2 139.9h4M29.3 131.3h21.7M29.3 138.9h4M29.3 132.4h21.6M29.3 139.6h3.9M29.3 139.2h4M29.3 139.4h3.9M29.5 131h21.7M85.6 135.7h17.8"/>
<path d="M85.8 135.5h17.6M85.9 135.2h17.5M91 135.9h12.4M92.5 121.7h24.3M92.7 122h24M92.9 139.4h10.5M92.9 122.2h23.8M93.2 139.6h10.2M94.1 122.4h.7M99.2 139.9h4.2M108.9 139.6h5.1M108.9 139.4h5.1"/>
<path d="M108.9 139.2h5.1M108.9 138.9h5.1M108.9 138.7h5.1M108.9 138.5h5.1M108.9 138.2h5.1M108.9 138h5.1M109 139.9h5M116 139.9h18.5M116 139.6h18.7M116 139.4h18.9M116 139.2h19.2M116 138.9h19.4"/>
<path d="M116 138.7h19.6M116 138.5h19.9M116 138.2h20.1M116 138h20.3M116 137.8h20.6M116 137.5h12.2M116 137.3h12M116 137.1h12M116 136.9h12M116 136.6h12M116 136.4h12M116 132h33"/>
<path d="M132.8 120.1h64.5M133 120.3h64.4M142.7 139.9h55.9M142.9 139.6h55.7M143.1 139.4h55.5M143.4 139.2h55.2M143.6 138.9h55M143.8 138.7h54.8M144.1 138.5h54.5M144.3 138.2h54.3M144.5 138h54.1M144.8 137.8h53.8"/>
<path d="M145 137.5h53.6M145.2 137.3h53.4M13.5 142h19.7M13.5 141.7h19.7M13.5 141.5h19.7M13.5 141.3h19.7M13.5 152.2h22.6M13.5 152h22.6M13.5 151.7h22.7M13.5 151.5h22.9M13.5 151.3h23.2M13.5 155.7h35.8"/>
<path d="M13.5 155.5h35.8M13.5 155.2h35.8M13.5 155h35.8M13.5 159.4h37.1M13.5 159.6h37.3M13.5 159.9h37.6M24 154.8h25.3M24.1 142.2h9.1M24.2 152.4h11.9M24.4 154.5h24.9M24.5 142.4h8.7M24.5 152.7h11.6"/>
<path d="M24.6 154.3h24.7M24.7 142.7h8.4M24.7 144.1h1.3M24.7 152.9h11.5M24.8 154.1h24.5M24.8 142.9h8.1M24.8 153.1h11.5M24.8 153.8h24.5M24.9 153.4h11.6M24.9 153.6h11.9M28.1 141h5.1M28.3 159.2h22.1"/>
<path d="M28.3 155.9h21M28.6 140.8h4.6M28.6 158.9h21.5M28.7 156.1h20.6M28.8 140.6h4.4M28.9 158.7h21M28.9 156.4h20.4M29 140.3h4.2M29 151h10.5M29 158.5h20.7M29.1 156.6h20.2M29.2 140.1h4"/>
<path d="M29.2 158.2h20.3M29.2 156.8h20.1M29.2 149.2h4M29.2 150.8h10.6M29.2 149.4h4M29.3 149.6h3.9M29.3 149.9h4.2M29.3 150.6h10.7M29.3 150.3h10.9M29.3 150.1h11.2M29.3 158h20M29.3 157.1h20"/>
<path d="M29.3 157.8h20M29.3 157.3h20M29.3 157.5h20M52 148.5h.3M81.1 158.5h.3M85.3 152.7h16M86.7 143.4h16.7M86.9 143.1h16.5M87.1 152.4h14.2M87.1 142.9h16.3M87.3 152.2h14M99.3 142.7h4.1"/>
<path d="M99.4 140.1h4M103.5 154.1h.3M104.8 159.2h10.1M105 158.9h9.9M105.2 142.9h7.5M105.2 142.7h7.7M105.2 143.4h7M105.2 143.1h7.3M105.2 158.7h9.7M105.4 143.6h.6M105.5 158.5h9.4M108.8 158.2h6.1"/>
<path d="M109.1 158h5.8M109.2 157.8h5.7M109.2 157.5h5.7M109.2 157.3h5.7M109.2 140.1h4.8M109.2 157.1h5.7M110.3 142.4h2.9M110.5 140.3h3.5M110.6 142.2h2.8M110.6 140.6h3.4M110.6 142h3M110.6 141.7h3.3"/>
<path d="M110.6 141.5h3.4M110.6 141.3h3.4M110.6 141h3.4M110.6 140.8h3.4M111.5 154.5h71.5M111.5 152.9h87.1M111.5 153.1h72.1M111.5 153.4h71.8M111.5 153.6h71.7M111.5 154.3h71.5M111.5 154.1h71.5M111.5 153.8h71.6"/>
<path d="M111.6 152.7h87M111.8 152.4h86.8M112 152.2h86.6M112.2 152h.6M112.5 151.7h.1M113.4 145h16M113.7 144.8h15.9M113.9 144.5h15.9M114.1 144.3h16M114.4 144.1h15.9M114.6 143.8h15.9M114.8 143.6h15.9"/>
<path d="M115.1 143.4h15.9M115.3 143.1h15.9M115.5 142.9h15.9M115.8 142.7h15.9M115.9 152h82.7M115.9 142.4h16M116 142.2h16.1M116 142h16.4M116 141.7h16.6M116 141.5h16.8M116 141.3h17.1M116 141h17.3"/>
<path d="M116 140.8h17.5M116 140.6h17.8M116 140.3h18M116 140.1h18.2M116.1 151.7h82.5M116.1 149.9h82.5M116.1 151.5h82.5M116.1 151.3h82.5M116.1 151h82.5M116.1 150.8h82.5M116.1 150.6h82.5M116.1 150.3h82.5"/>
<path d="M116.1 150.1h82.5M117.2 154.8h64.7M117.6 155h63.7M121.7 148.2h10.6M121.7 147.5h11.3M121.7 148h10.8M121.8 147.8h11M130.9 147.3h2.3M131.3 147.1h2.2M131.5 146.8h2.2M131.8 146.6h2.1M132 146.4h2.2"/>
<path d="M132.2 146.2h2.2M132.5 145.9h2.1M132.7 145.7h2.2M132.9 149.6h65.7M132.9 145.5h2.2M133.1 149.4h65.5M133.4 149.2h65.2M133.6 148.9h65M133.8 148.7h64.8M134.1 148.5h64.5M134.3 148.2h64.3M134.5 148h64.1"/>
<path d="M134.8 147.8h63.8M135 147.5h63.6M135.2 147.3h63.4M135.5 147.1h63.1M135.7 146.8h62.9M135.9 146.6h62.7M136.2 146.4h62.4M136.4 146.2h62.2M136.6 145.9h62M136.9 145.7h61.7M137.1 145.5h61.5M137.3 145.2h61.3"/>
<path d="M137.6 145h61M137.8 144.8h60.8M138 144.5h60.6M138.3 144.3h60.3M138.5 144.1h60.1M138.7 143.8h59.9M139 143.6h59.6M139.2 143.4h59.4M139.4 143.1h59.2M139.7 142.9h58.9M139.9 142.7h58.7M140.1 142.4h58.5"/>
<path d="M140.4 142.2h58.2M140.6 142h58M140.8 141.7h57.8M141 141.5h57.6M141.3 141.3h57.3M141.5 141h57.1M141.7 140.8h56.9M142 140.6h56.6M142.2 140.3h56.4M142.4 140.1h56.2M197.7 159.4h.9M13.5 160.1h37.8"/>
<path d="M13.5 160.3h38M13.5 160.6h38.3M13.5 160.8h38.5M13.5 161h38.7M13.5 161.3h39M13.5 161.5h39.2M13.5 161.7h39.4M13.5 162h39.7M13.5 168.9h43M13.5 169.2h43.2M13.5 169.4h43.4M13.5 169.6h43.7"/>
<path d="M13.5 169.9h43.9M13.5 170.1h44.1M13.5 170.3h44.4M13.5 170.6h44.6M13.5 170.8h44.8M13.5 171h45.1M13.5 171.3h45.2M13.5 171.5h45.2M13.5 171.7h45.4M13.5 172h45.6M13.5 172.2h48M13.5 172.4h48.2"/>
<path d="M13.5 172.7h48.5M13.5 172.9h48.7M13.5 173.1h48.9M13.5 173.4h49.2M13.5 173.6h49.4M13.6 173.8h49.5M13.6 174.1h49.8M13.6 174.3h50M13.7 174.5h50.1M13.8 174.8h50.3M13.8 175h50.5M13.9 175.2h50.6"/>
<path d="M14 175.4h50.8M14.1 175.7h50.9M14.2 175.9h51M14.4 176.1h51.1M14.5 176.4h51.2M14.6 176.6h51.3M14.8 176.8h51.4M15 177.1h51.4M15.2 177.3h51.5M15.4 177.5h85.9M15.6 177.8h86M15.9 178h85.9"/>
<path d="M16.2 178.2h85.8M16.5 178.5h85.8M16.9 178.7h85.6M17.3 178.9h85.4M17.8 179.2h85.2M18.6 179.4h174.9M29.3 165h26.9M29.5 165.2h26.9M29.7 165.5h26.9M30 165.7h26.2M30.1 162.2h23.3M30.2 165.9h25.8"/>
<path d="M30.3 162.4h23.3M30.3 162.7h23.6M30.3 162.9h23.8M98.2 162.2h4.9M98.2 162.4h4.9M98.2 162.7h4.7M98.2 162.9h4.6M98.2 163.4h4.6M98.2 163.1h4.6M98.3 168.9h4M98.3 169.2h3.8M98.3 169.4h3.5"/>
<path d="M98.3 169.6h3.3M98.3 169.9h3.1M98.3 168.7h4.2M98.3 168.5h4.6M98.3 166.4h5.6M98.3 166.6h5.9M98.3 166.8h6.9M98.3 168.2h9M98.3 168h9M98.3 167.8h9M98.3 167.5h9M98.3 167.3h9"/>
<path d="M98.3 167.1h9M98.4 162h4.7M99 163.6h3.8M99.1 166.1h4.6M99.2 163.8h3.6M99.3 165.9h4.2M99.3 164.1h3.5M99.3 165h3.8M99.3 165.7h4M99.3 165.2h3.8M99.3 165.5h3.9M99.3 164.3h3.5"/>
<path d="M99.3 164.5h3.6M99.3 164.8h3.8M102.4 175h2.4M112.4 179.2h81.8M112.6 178.9h82.1M112.8 178.7h82.4M113.1 178.5h82.4M113.3 178.2h82.6M113.5 178h82.7M113.8 177.8h82.6M114 177.5h82.7M114.2 177.3h82.7"/>
<path d="M114.5 177.1h82.6M114.7 176.8h82.5M114.9 176.6h82.5M115.2 176.4h82.4M115.4 176.1h82.3M115.6 175.9h82.2M120.4 175.7h77.5M121.1 175.4h76.9M121.4 175.2h76.7M121.7 175h76.5M121.9 174.8h76.4M122.1 174.5h76.3"/>
<path d="M122.3 174.3h76.1M122.4 174.1h76.1M122.4 173.8h76.1M122.5 173.6h76M122.6 173.4h76M142.6 173.1h56M142.8 172.9h55.8M142.9 168.9h47.7M142.9 169.2h47.7M142.9 169.4h47.7M142.9 169.6h47.7M142.9 169.9h47.7"/>
<path d="M142.9 170.1h47.7M142.9 170.3h47.8M142.9 170.6h55.7M142.9 170.8h55.7M142.9 171h55.7M142.9 171.3h55.7M142.9 171.5h55.7M142.9 171.7h55.7M142.9 172h55.7M142.9 172.2h55.7M142.9 172.4h55.7M142.9 172.7h55.7"/>
<path d="M142.9 168.7h47.7M142.9 168.5h47.7M142.9 168.2h47.7"/>
</g>
<text font-size="47.1" fill="#00f" x="44.9" y="163.7">U1</text>
<text font-size="32.5" fill="#00f" x="181.2" y="174.3">J2</text>
<text font-size="26" fill="#00f" x="181.2" y="140.3">J3</text>
<text font-size="20.9" fill="#00f" x="10.5" y="155.9">J1</text>
<g font-size="20.3" fill="#00f">
<text x="127.4" y="136">JP1 J5</text>
<text x="116.4" y="173.5">JP2 J4</text>
</g>
<text font-size="14.5" fill="#00f" x="117.3" y="131">JP3</text>
<text font-size="13.7" fill="#00f" x="95.2" y="132.9">U3</text>
<g font-size="11.8" fill="#00f">
<text x="14.7" y="129.9">SW2</text>
<text x="14.7" y="175.4">SW1</text>
</g>
<text font-size="11.1" fill="#00f" x="51.9" y="130.2">XTAL1</text>
<text font-size="8.8" fill="#00f" x="105.2" y="174.8">U5</text>
<g font-size="8.4" fill="#00f">
<text x="90.4" y="159.2">Q2</text>
<text x="90.4" y="167.6">Q1</text>
</g>
<g font-size="7.8" fill="#00f">
<text x="103.2" y="153.2">C28</text>
<text x="111.9" y="161.6">C29</text>
</g>
<text font-size="6.2" fill="#00f" x="100.3" y="160.6">U4</text>
<g font-size="6.1" fill="#00f">
<text x="196.4" y="131.9" transform="rotate(-90 196.4 131.9)">J3x4</text>
<text x="196.4" y="128.7" transform="rotate(-90 196.4 128.7)">J3x2</text>
<text x="196.4" y="135.2" transform="rotate(-90 196.4 135.2)">J3x6</text>
<text x="96.5" y="153.4">D8</text>
<text x="186.4" y="160.4" transform="rotate(-90 186.4 160.4)">J2x3</text>
<text x="186.4" y="157.1" transform="rotate(-90 186.4 157.1)">J2x1</text>
<text x="196.4" y="157.1" transform="rotate(-90 196.4 157.1)">J2x2</text>
<text x="186.4" y="166.8" transform="rotate(-90 186.4 166.8)">J2x7</text>
<text x="186.4" y="163.6" transform="rotate(-90 186.4 163.6)">J2x5</text>
<text x="196.4" y="166.8" transform="rotate(-90 196.4 166.8)">J2x8</text>
<text x="196.4" y="163.6" transform="rotate(-90 196.4 163.6)">J2x6</text>
<text x="186.4" y="170" transform="rotate(-90 186.4 170)">J2x9</text>
<text x="196.4" y="170" transform="rotate(-90 196.4 170)">J2x10</text>
</g>
<g font-size="5.1" fill="#00f">
<text x="57.5" y="124">C17</text>
<text x="48.5" y="132.8">R2</text>
</g>
<text font-size="5" fill="#00f" x="99.5" y="152.9">R22</text>
<text font-size="4.7" fill="#00f" x="28.1" y="150.6" transform="rotate(-90 28.1 150.6)">J1x4</text>
<g font-size="4.6" fill="#000080">
<text x="19.4" y="140.6" transform="rotate(-90 19.4 140.6)">J1x8</text>
<text x="28.2" y="140.6" transform="rotate(-90 28.2 140.6)">J1x6</text>
<text x="19.4" y="158.8" transform="rotate(-90 19.4 158.8)">J1x9</text>
<text x="28.2" y="158.8" transform="rotate(-90 28.2 158.8)">J1x7</text>
</g>
<g font-size="4.5" fill="#00f">
<text x="132.4" y="124.2" transform="rotate(-90 132.4 124.2)">JP1x3</text>
<text x="122.3" y="131.3" transform="rotate(-90 122.3 131.3)">JP3x1</text>
<text x="132.4" y="130.7" transform="rotate(-90 132.4 130.7)">JP1x2</text>
<text x="121.4" y="162.3" transform="rotate(-90 121.4 162.3)">JP2x1</text>
<text x="121.4" y="168.8" transform="rotate(-90 121.4 168.8)">JP2x2</text>
</g>
<g font-size="4.5" fill="#000080">
<text x="148.2" y="172.7" transform="rotate(-90 148.2 172.7)">J4x3</text>
<text x="154.7" y="172.7" transform="rotate(-90 154.7 172.7)">J4x5</text>
<text x="161.1" y="172.7" transform="rotate(-90 161.1 172.7)">J4x7</text>
<text x="167.6" y="172.7" transform="rotate(-90 167.6 172.7)">J4x9</text>
<text x="121.4" y="175.2" transform="rotate(-90 121.4 175.2)">JP2x3</text>
</g>
<g font-size="3.9" fill="#00f">
<text x="98.6" y="124.3" transform="rotate(-90 98.6 124.3)">U3x1</text>
<text x="112.3" y="124.3" transform="rotate(-90 112.3 124.3)">U3x8</text>
<text x="98.6" y="130.8" transform="rotate(-90 98.6 130.8)">U3x3</text>
<text x="98.6" y="127.6" transform="rotate(-90 98.6 127.6)">U3x2</text>
<text x="112.3" y="130.8" transform="rotate(-90 112.3 130.8)">U3x6</text>
<text x="98.6" y="134" transform="rotate(-90 98.6 134)">U3x4</text>
<text x="112.3" y="134" transform="rotate(-90 112.3 134)">U3x5</text>
<text x="33.9" y="140.9">D1</text>
</g>
<g font-size="3.6" fill="#00f">
<text x="58.4" y="125" transform="rotate(-90 58.4 125)">XTAL1x2</text>
<text x="55.7" y="127.7" transform="rotate(-90 55.7 127.7)">XTAL1x3</text>
<text x="59.1" y="131.1" transform="rotate(-90 59.1 131.1)">XTAL1x4</text>
<text x="61.8" y="128.4" transform="rotate(-90 61.8 128.4)">XTAL1x1</text>
<text x="92.1" y="142.6">D6</text>
<text x="92.1" y="138.7">D7</text>
<text x="92.1" y="146.4">D5</text>
</g>
<g font-size="3.1" fill="#00f">
<text x="65.9" y="131.2" transform="rotate(-90 65.9 131.2)">U1x1</text>
<text x="62.3" y="134.8" transform="rotate(-90 62.3 134.8)">U1x5</text>
<text x="63.2" y="133.9" transform="rotate(-90 63.2 133.9)">U1x4</text>
<text x="74.1" y="132.1" transform="rotate(-90 74.1 132.1)">U1x63</text>
<text x="75.9" y="133.9" transform="rotate(-90 75.9 133.9)">U1x61</text>
<text x="53.3" y="143.8" transform="rotate(-90 53.3 143.8)">U1x15</text>
<text x="55.1" y="142" transform="rotate(-90 55.1 142)">U1x13</text>
<text x="56" y="141.1" transform="rotate(-90 56 141.1)">U1x12</text>
<text x="56.9" y="140.2" transform="rotate(-90 56.9 140.2)">U1x11</text>
<text x="57.8" y="139.3" transform="rotate(-90 57.8 139.3)">U1x10</text>
<text x="58.7" y="138.4" transform="rotate(-90 58.7 138.4)">U1x9</text>
<text x="81.3" y="139.3" transform="rotate(-90 81.3 139.3)">U1x55</text>
<text x="84.9" y="142.9" transform="rotate(-90 84.9 142.9)">U1x51</text>
<text x="85.8" y="143.8" transform="rotate(-90 85.8 143.8)">U1x50</text>
<text x="86.7" y="144.7" transform="rotate(-90 86.7 144.7)">U1x49</text>
<text x="54.2" y="153.8" transform="rotate(-90 54.2 153.8)">U1x19</text>
<text x="84" y="154.7" transform="rotate(-90 84 154.7)">U1x45</text>
<text x="84.9" y="153.8" transform="rotate(-90 84.9 153.8)">U1x46</text>
<text x="85.8" y="152.9" transform="rotate(-90 85.8 152.9)">U1x47</text>
<text x="86.7" y="152" transform="rotate(-90 86.7 152)">U1x48</text>
<text x="59.6" y="159.2" transform="rotate(-90 59.6 159.2)">U1x25</text>
<text x="76.8" y="161.9" transform="rotate(-90 76.8 161.9)">U1x37</text>
<text x="79.5" y="159.2" transform="rotate(-90 79.5 159.2)">U1x40</text>
<text x="64.1" y="163.7" transform="rotate(-90 64.1 163.7)">U1x30</text>
<text x="75" y="163.7" transform="rotate(-90 75 163.7)">U1x35</text>
<text x="75.9" y="162.8" transform="rotate(-90 75.9 162.8)">U1x36</text>
</g>
<text font-size="2.9" fill="#00f" x="105.5" y="164.7">D9</text>
<text font-size="2.5" fill="#00f" x="92.6" y="159.8" transform="rotate(-90 92.6 159.8)">Q2x2</text>
<g font-size="2.4" fill="#00f">
<text x="33.7" y="143.9">D2</text>
<text x="33.7" y="146.9">D3</text>
<text x="33.7" y="149.8">D4</text>
</g>
<g font-size="2.3" fill="#00f">
<text x="89.5" y="130.8">R9</text>
<text x="19.6" y="134.4">C19R8</text>
<text x="83.7" y="134.1">R15 R18</text>
<text x="100.5" y="142.1">R10R16</text>
<text x="100.5" y="138.9">R11R17</text>
<text x="100.5" y="145.4">R1</text>
<text x="84.4" y="159.9">R6</text>
<text x="106.8" y="157.9">C25</text>
<text x="106.8" y="161.2">R23</text>
<text x="20.2" y="164.1">C16R7</text>
<text x="84.4" y="163.1">R12</text>
<text x="100.2" y="164.4">C27</text>
</g>
<text font-size="1.8" fill="#00f" x="61.6" y="123.9" transform="rotate(-90 61.6 123.9)">C17x1</text>
<text font-size="1.6" fill="#00f" x="98.6" y="153.6" transform="rotate(-90 98.6 153.6)">D8x2</text>
<g font-size="1.3" fill="#00f">
<text x="109.9" y="138.7" transform="rotate(-90 109.9 138.7)">R17x2</text>
<text x="101.1" y="153.1" transform="rotate(-90 101.1 153.1)">R22x1</text>
</g>
</svg>
